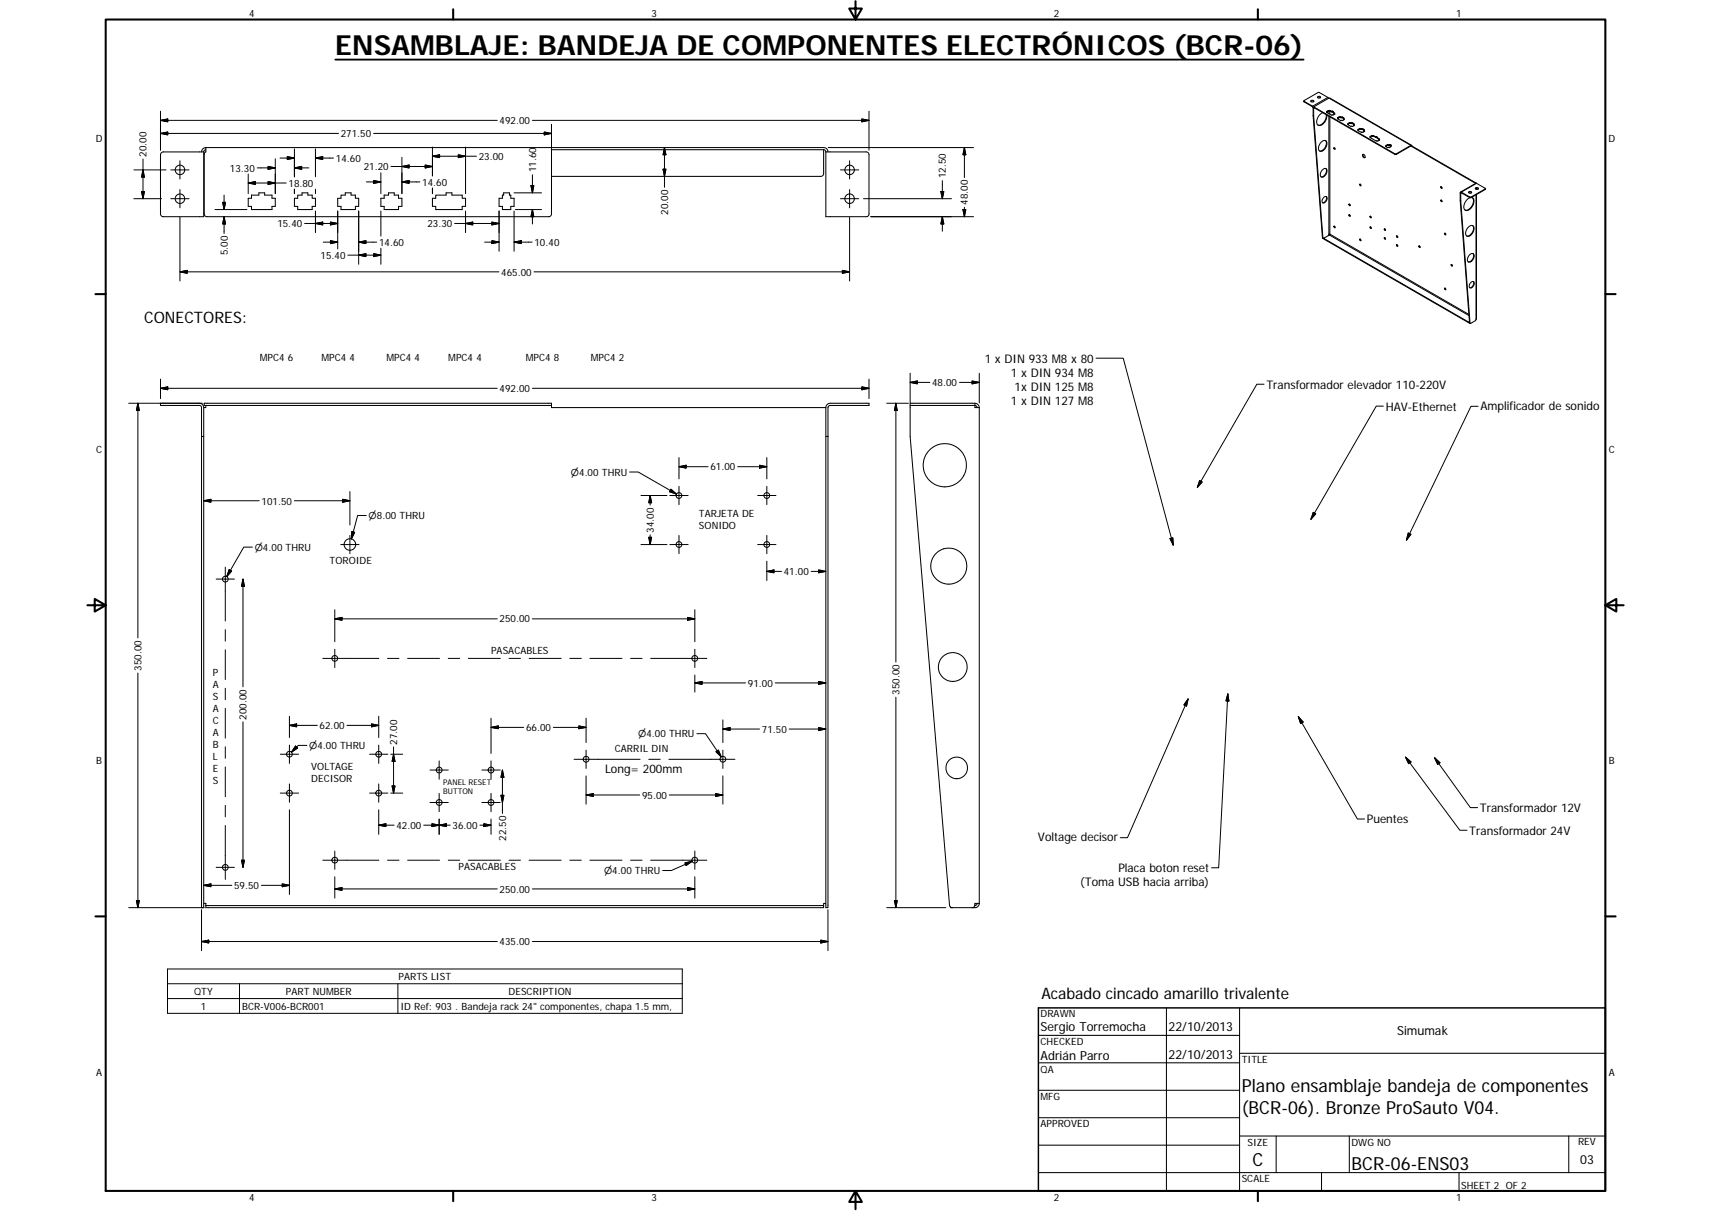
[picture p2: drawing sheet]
<svg xmlns="http://www.w3.org/2000/svg" width="594mm" height="420mm" viewBox="0 0 594 420" stroke-linecap="round" stroke-linejoin="round" font-family="sans-serif">
<g fill="none" stroke="#000" stroke-width=".36">
<path d="M452.7 35v.3l3.2 1.9v2.9M455.1 35.2l.5-.2 .6 .2M455.2 34.9l.1-.1a.43 .43 0 0 1 .6-.1 .43 .43 0 0 1 .1 .6l-.1 .1a.44 .44 0 0 1-.6 0 .44 .44 0 0 1-.1-.5zM456.3 37.1l.1 .3 27.9 16.2h.5l5.1-2.9 .1 .1M457.4 33.8l.6-.2 .5 .2M457.4 33.6l.1-.1a.46 .46 0 0 1 .7-.2 .46 .46 0 0 1 .2 .7 .55 .55 0 0 1-1-.4zM459.2 39.1a3.2 3.2 0 0 0-1.6 4.3 2.74 2.74 0 0 0 3.1-2.9v-.6M460.5 39.8a3.2 3.2 0 0 1-2.9 3.6M460.9 38.8l-.1 .3M460.9 38.8l-.3 .2 1.7 1 1.2-.4-.3-.2M461.2 38.5l-.5 .3M461.2 38.3v.2"/>
<path d="M461.2 38.3l.3 .2M461.2 38.3l-.6 .4 .3 .1M461.2 38.5l.3 .2M461.3 34.1l-3.5-2.1-5.1 2.9 3.3 2.3 .1 3M461.5 38.5v.2M461.8 38.5l.6 .4M461.8 38.3l.6 .4M461.8 38.3v.2M461.8 38.5l-.3 .2M461.8 38.3l-.3 .2M462.4 38.7v.2M462.5 38.5l.5 .3-.1 .1"/>
<path d="M462.5 38.5v.2M462.5 38.7l-.1 .2M462.5 38.5l-.1 .2M462.5 38.7l.4 .2M462.9 38.9l.5 .4-.2 .1M462.9 38.9l.4 .5M463.2 39.4l.1 .3M56.1 52.9l.6-.2h14v22.5h-14l-.9-.6-.1-20.9zM71.5 51.9l-.5 .3-.3 .5M71.5 51.2a1.56 1.56 0 0 0-1.5 1.5M71.5 51.2v.2a2.11 2.11 0 0 1-.6 2v20.8l.2 .6 .6 .4h118.8l.6-.2 .4-.8v-23M71.5 51.2h214.5a1.48 1.48 0 0 1 1.5 1.5"/>
<path d="M191.5 51.9h94.5M286 51.9l.5 .3 .2 .5M286 51.9v8.3l-.2 .6-.6 .4h-93.7M286.7 52.7h14l.8 .4 .2 .6v20.5l-.5 .9-14.5 .1zM456.1 40.2l3.2 42.4 .2 .1 .3-.2M456.1 40.2l-.2-.1 3.3 42.5 .2 .1M458.7 49.4a1.13 1.13 0 0 1 1.6-.6 1.13 1.13 0 0 1 .3 1.7 2.15 2.15 0 0 1-2.4 1.9 2.23 2.23 0 0 1 .5-3zM459.1 59.1a.92 .92 0 0 1 1.3-.6 .92 .92 0 0 1 .2 1.4 1.39 1.39 0 0 1-2.1 1.3 2.04 2.04 0 0 1 .6-2.1zM460.2 48.8a2.56 2.56 0 0 1-2.1 3.6M460.3 58.5a2.03 2.03 0 0 1-1.6 2.8M463.3 51.2l.3 .5M464.6 41v.3"/>
<path d="M465 40.7l-.5 .3M465 40.5v.2M465 40.5l.3 .1M465 40.5l-.6 .4 .2 .1M465 40.7l.3 .2M465.3 40.6v.3M465.6 40.7l-.3 .2M465.6 40.5v.2M465.6 40.5l-.3 .1M465.6 40.5l.3 .2M465.6 40.7l.3 .2M465.9 40.7v.2"/>
<path d="M466.1 40.6l-.2 .1M466.1 40.8l.3 .2M466.1 40.6l.5 .3-.2 .1M466.1 40.6v.2M466.1 40.8l-.2 .1M466.4 41l.3 .2-.2 .1 .2 .2-.6 .4h-.5l-1.2-.7 .2-.2M466.4 41l.2 .3M466.5 41.3l.1 .3M468.2 43.1l-.1 .2M468.6 42.7l.2 .2M468.6 42.7l-.5 .3M468.6 42.5v.2"/>
<path d="M468.6 42.5l.2 .2M468.6 42.5l-.7 .4 .3 .2M468.8 42.7v.2M469.1 42.5l.3 .2M469.1 42.7l-.3 .2M469.1 42.5v.2M469.1 42.7l.3 .2M469.1 42.5l-.3 .2M469.4 42.7v.2M469.6 42.6l.5 .3-.2 .1M469.6 42.6v.2M469.6 42.8l.3 .2"/>
<path d="M469.6 42.6l-.2 .1M469.6 42.8l-.2 .1M469.9 43l.4 .2-.3 .2 .3 .1-.7 .4h-.5l-1.2-.7 .3-.1M469.9 43l.2 .3M470 43.4l.1 .2M471.7 45.1l-.1 .2M471.7 45.1l-.3 .1 1.2 .7 .6 .1 .6-.4-.2-.2M472.1 44.6l-.7 .3 .3 .2M472.1 44.8l.3 .1M472.1 44.8l-.5 .2M472.1 44.6v.2M472.1 44.6l.3 .1"/>
<path d="M472.4 44.7v.2M472.6 44.6l-.2 .1M472.6 44.6l.4 .2M472.6 44.6v.2M472.6 44.8l-.2 .1M472.6 44.8l.4 .2M473 44.8v.2M473.2 53.6a.62 .62 0 0 1 .7 .4 .62 .62 0 0 1-.2 .7l-.5-.5zM473.2 44.9l.3 .1M473.2 44.7l.5 .2-.3 .1M473.2 44.7v.2M473.2 44.9l-.2 .1"/>
<path d="M473.2 44.7l-.2 .1M473.3 53.6v.6l.7 .4M473.4 45l.2 .3M473.4 45l.4 .2-.2 .2M473.6 45.4l.1 .3M475.9 47.5l-.2 .2 2.2 1.3 1.1-.4-.2-.2 .2-.1-.8-.5M475.9 47.5l-.1 .3M476.3 47.2l-.5 .3M476.3 47v.2M476.3 47l.3 .1M476.3 47l-.6 .4 .2 .1M476.3 47.2l.3 .2"/>
<path d="M476.6 47.1v.3M476.9 47l.8 .5M476.9 47.2l-.3 .2M476.9 47v.2M476.9 47.2l.8 .5M476.9 47l-.3 .1M477.7 47.5v.2M477.9 47.4l.5 .2-.2 .2M477.9 47.4v.2M477.9 47.6l.3 .2M477.9 47.4l-.2 .1M477.9 47.6l-.2 .1"/>
<path d="M478.2 47.8l.6 .6M478.8 48.4l.1 .3M481.4 50.7l-.1 .2M481.4 50.7l-.3 .1 .7 .4h.5l.7-.3-.3-.2M481.8 50.4l.2 .1M481.8 50.4l-.5 .2M481.8 50.1v.3M481.8 50.1l.2 .2M481.8 50.1l-.7 .4 .3 .2M482 50.3v.2M482.3 50.2h.1M482.3 50.2v.2"/>
<path d="M482.3 50.4h.1M482.3 50.2l-.3 .1M482.3 50.4l-.3 .1M482.4 50.2v.2M482.6 50.1l.5 .3-.2 .1M482.6 50.1v.2M482.6 50.3l-.2 .1M482.6 50.1l-.2 .1M482.6 50.3l.3 .2M482.7 50.7l.1 .2M482.9 50.5l-.2 .2M482.9 50.5v.1"/>
<path d="M490 50.8l22.3 12.8M490.1 50.4l-28.3-16.3h-.6l-4.9 2.9 28 16.4h.5l5.1-3 .3 .3M490.2 50.7l-.2 .1M490.2 50.7l22.4 12.9M86.2 68.8h1.1v-1.1h2.6v-.8h2v.8h2.5v1.1h1.2v2.8h-1.2v1.1h-7.1v-1.1h-1.1zM102.2 68.8h1.2v-1.1h1.5v-.8h2v.8h1.5v1.1h1.1v2.8h-1.1v1.1h-5v-1.1h-1.2zM117.3 68.8h1.1v-1.1h1.5v-.8h2v.8h1.5v1.1h1.1v2.8h-1.1v1.1h-5v-1.1h-1.1zM132.2 68.8h1.2v-1.1h1.5v-.8h2v.8h1.5v1.1h1.1v2.8h-1.1v1.1h-5v-1.1h-1.2zM150.1 68.8h1.2v-1.1h3.6v-.8h2v.8h3.6v1.1h1.1v2.8h-1.1v1.1h-9.2v-1.1h-1.2zM174.9 66.9h2v.8h.4v1.1h1.2v2.8h-1.2v1.1h-2.9v-1.1h-1.1v-2.8h1.1v-1.1h.5zM459.6 68.5a.69 .69 0 0 1 1.1-.2 .69 .69 0 0 1 0 1 .98 .98 0 0 1-.6 .9 .98 .98 0 0 1-1-.1v-.7zM460.5 68.2a1.55 1.55 0 0 1-1.3 2.1"/>
<path d="M463.3 78.4l.3 .6M468.4 74.5l.1-.1a.3 .3 0 0 1 .3 .3 .3 .3 0 0 1-.2 .3zM468.5 70.8l.3 .5M468.5 74.5l.3 .5M472.1 63.9l.3 .1 .1 .5zM472.3 63.9l.2 .5M475.7 75.1l.4 .2-.1 .3zM475.7 78.7l.4 .2v.3l-.4-.1zM475.8 75l.3 .5M475.8 78.7l.3 .5M480.8 79.4l.3 .5M500.4 64.8l.3 .5"/>
<path d="M500.4 69.4l.3 .5M507.1 66.7l5.4-3.1 3.2 1.8-5.2 3-3.3-1.8-.2 3M507.2 69.7l-.2-.1 3.2 42.4M509.8 78.9a1.12 1.12 0 0 1 1.5-.6 1.12 1.12 0 0 1 .4 1.7 2.13 2.13 0 0 1-2.5 1.9 2.18 2.18 0 0 1 .6-3zM509.9 66.8l.4-.2 .6 .2M510 66.5a.54 .54 0 0 1 .6-.1 .54 .54 0 0 1 .3 .5l-.1 .1a.47 .47 0 0 1-.6 .1 .47 .47 0 0 1-.2-.6zM510.3 68.6l-3.1-1.7v2.8M510.9 68.5a1.8 1.8 0 0 1 .4 3 1.89 1.89 0 0 1-2.8 1.2 3.4 3.4 0 0 1 1.8-4.1M511.2 68.6a2.96 2.96 0 0 1-2.5 4.3M511.3 78.3a2.5 2.5 0 0 1-2.1 3.6M512.3 65.5l.5-.2 .5 .2M512.3 63.6h.1"/>
<path d="M512.3 65.2l.2-.1a.44 .44 0 0 1 .5-.1 .44 .44 0 0 1 .2 .6 .49 .49 0 0 1-.6 .1 .49 .49 0 0 1-.3-.5zM512.6 67.5v43l-.3 .7-1.7 1-3.4-42.5M512.6 65.3v.4M515.7 65.4l-.1 .4-4.8 2.8h-.5M459.7 82.7l.1 .3 50.4 29M459.8 82.5v.3l50.4 29M461.2 81.8l.2-.6h.3l-1.9 1.4M472.1 82.9l.4 .6-.4-.2zM472.3 82.9l.2 .5M480.8 82.4l.3 .5M484.9 84.9h.2l.2 .5a.31 .31 0 0 1-.4-.1 .31 .31 0 0 1 0-.4zM485 84.9l.3 .5"/>
<path d="M485 81.8l.3 .5M492.8 85.3l.3 .5M501.5 81l.3-.1 .2 .6zM501.7 80.9l.3 .5M501.7 99.9l.3 .5M504 91.8l.3 .4M510.1 88.5a.94 .94 0 0 1 1.4-.5 .94 .94 0 0 1 .3 1.4 1.42 1.42 0 0 1-2.2 1.2 2.32 2.32 0 0 1 .5-2.1zM510.5 98.2a.78 .78 0 0 1 1.3-.4 .78 .78 0 0 1-.1 1.3 .81 .81 0 0 1-.7 .8 .81 .81 0 0 1-.9-.5zM511.4 88a2.02 2.02 0 0 1-1.6 2.8M511.5 97.7a1.53 1.53 0 0 1-1.2 2.1M501.5 100h.3l.2 .5zM510.2 112l.3 .2"/>
<path d="M70.9 139.9h120.6v.8h-120.6zM70.9 139.9h.1M338.5 139.9v.8h-22.5M338.5 139.9a1.56 1.56 0 0 1 1.5 1.5M338.5 139.9h-22.5v.8M70.7 141.4v173.5h-.7v-163.5h.7M71.5 140.7a.45 .45 0 0 1-.1 .7 .45 .45 0 0 1-.7-.3l-.6-.9-.8-.3h-13.6v.8l13.9 .1 .4 .6v10M191.5 140.7v.7h95.2M286.7 141.4v10M286.7 141.4a1.56 1.56 0 0 1 1.5-1.5h13.5v.8h-13.5l-.5 .2-.2 .5v173.5h-.8v-163.5h.8M316 140.7v10.7l13.7 162.6 .2 .6 .8 .3M339.3 141.4a.58 .58 0 0 0-.8-.6v.6h1.5"/>
<path d="M340 141.4v172M70.7 313.4h.1a.52 .52 0 0 1 .7 .1 .52 .52 0 0 1 0 .7M71.5 314.2h214.5v.7h-214.5zM286.7 313.4a.53 .53 0 0 0-.7 0 .53 .53 0 0 0 0 .8M330 314.7v.2h.7M338.5 314.2h.1M339.3 313.4l-.3 .6-.5 .2M340 313.4h-1.5a1.11 1.11 0 0 1-1 1.5M340 313.4a1.48 1.48 0 0 1-1.5 1.5h-7.8M360.5 359.2h69.9M405 349.7v63.5M430.4 349.7v63.5"/>
<path d="M360.5 368.7h69.9M360.5 378.3h69.9M430.4 365.4h127M360.5 387.8h69.9M360.5 397.3h69.9M430.4 394.1h127M443.1 394.1v12.7M468.5 394.1v12.7M544.7 394.1v12.7M360.5 406.8h196.9M458.8 406.8v6.4M506.6 406.8v6.4"/>
<circle cx="62.5" cy="58.9" r="1.65"/>
<circle cx="295" cy="58.9" r="1.66"/>
<circle cx="463.3" cy="51.6" r=".28"/>
<circle cx="62.5" cy="69" r="1.64"/>
<circle cx="295" cy="69" r="1.65"/>
<circle cx="463.3" cy="78.8" r=".29"/>
<circle cx="468.5" cy="71.2" r=".29"/>
<circle cx="480.8" cy="79.7" r=".28"/>
<circle cx="500.4" cy="65.1" r=".29"/>
<circle cx="500.4" cy="69.8" r=".29"/>
<circle cx="480.8" cy="82.8" r=".29"/>
<circle cx="485.1" cy="82.2" r=".29"/>
<circle cx="492.8" cy="85.7" r=".28"/>
<circle cx="504" cy="92.1" r=".29"/>
<circle cx="235.8" cy="171.9" r="1"/>
<circle cx="266.2" cy="171.9" r="1.01"/>
<circle cx="328" cy="161.4" r="7.5"/>
<circle cx="121.5" cy="188.9" r="2.01"/>
<circle cx="235.7" cy="188.9" r=".99"/>
<circle cx="266.2" cy="188.9" r="1"/>
<circle cx="329.4" cy="196.4" r="6.2"/>
<circle cx="78.2" cy="200.9" r="1"/>
<circle cx="116.2" cy="228.4" r="1"/>
<circle cx="241.2" cy="228.4" r="1"/>
<circle cx="330.8" cy="231.4" r="5"/>
<circle cx="100.5" cy="261.7" r=".99"/>
<circle cx="100.5" cy="275.2" r="1"/>
<circle cx="131.5" cy="261.7" r="1"/>
<circle cx="131.5" cy="275.2" r="1.01"/>
<circle cx="152.5" cy="267.2" r="1.01"/>
<circle cx="152.5" cy="278.4" r="1.01"/>
<circle cx="170.5" cy="278.4" r="1"/>
<circle cx="170.5" cy="267.2" r="1"/>
<circle cx="203.5" cy="263.4" r="1"/>
<circle cx="251" cy="263.4" r="1"/>
<circle cx="332.2" cy="266.4" r="3.8"/>
<circle cx="116.2" cy="298.4" r="1"/>
<circle cx="241.2" cy="298.4" r="1"/>
<circle cx="78.2" cy="300.9" r="1"/>
</g>
<g fill="none" stroke="#000" stroke-width=".35">
<path d="M55.7 38.6v13.5M301.7 38.6v13.5M452.8 35.2v.1M456.3 37.4h-.4M456.4 37.2v.2M461.1 33.8l-5.3 3.1v.2M461.4 38.6v.9M461.6 34.1l28.3 16.3M461.7 38.5v1.1M46.5 58.9h11.2M49.7 55.2v13.7M49.7 58.9l.4 2.5h-1z"/>
<path d="M55.7 41.8l2.5-.5v1zM55.7 46.3l2.5-.5v1zM55.7 41.8h116.9M55.7 46.3h61.8M59.3 58.9h6.4M62.5 55.8v6.3M89.3 58.3h6.3M93.1 57.7l2.5 .6-2.5 .5zM95.6 55.1v12.1M97.2 54.8h5M99.8 54.3l2.4 .5-2.4 .5zM102.2 51.7v9.7"/>
<path d="M102.2 58.3l2.5-.6v1.1zM102.2 58.3h5M109.5 51.7v9.7M109.5 54.8h6.3M109.5 54.8l2.5-.5v1zM129.7 46.3h61.8M132.2 59.9v7.3M135.8 57.8h14.3M139.5 57.8l2.5-.5v1zM139.5 54.6v12.6M147.6 57.3l2.5 .5-2.5 .5zM150.1 51v10"/>
<path d="M150.1 54.2l2.5-.5v1zM159.1 53.7l2.5 .5-2.5 .5zM161.6 51v16.2M165.4 54.2h-15.3M184.8 41.8h116.9M189 45.8l2.5 .5-2.5 .5zM191.5 43.1v8M230.2 58.7h1l-.5 2.5zM230.7 51.2v13.8M230.7 51.2l.5 2.5h-1zM287.6 51.2h50.4M291.8 58.9h6.4"/>
<path d="M295 55.8v6.3M299.2 41.3l2.5 .5-2.5 .5zM334.8 51.2l.5 2.5h-1zM334.8 51.2v10.4M461.4 40.3v40.9M461.7 40.5v40.7l48.3 27.9M484.3 53.4v.2M484.8 53.4v.2M489.9 50.7l.1 .1M46.5 68.9h9.6M49.1 66.4h1l-.4 2.5zM59.3 68.9h6.4"/>
<path d="M62.5 75.4v22.1M62.5 65.8v6.3M74.6 72.7h11.1M77.3 70.2h1l-.5 2.5zM77.8 67.7v5M77.8 75.2v5.8M77.8 75.2l.5 2.5h-1zM86.2 60.4v6.8M86.2 63.5l2.5-.5v1zM86.2 63.5h13.2M93.1 63l2.5 .5-2.5 .5zM102.2 65.6v1.6"/>
<path d="M105.8 77.5h11.5M109.5 65.6v1.6M109.5 73.2v7.5M109.5 77.5l2.5-.5v1zM114.7 77l2.6 .5-2.6 .5zM117.3 73.2v13.2M124.5 73.2v18.5M127.2 63.1h5M129.7 62.6l2.5 .5-2.5 .5zM132.2 73.2v8.7M139.5 63.1l2.5-.5v1zM139.5 63.1h6.3"/>
<path d="M150.1 65.3v1.9M157.9 77.5h15.4M161.6 77.5l2.5-.5v1zM161.6 73.2v7.5M170.8 77l2.5 .5-2.5 .5zM173.3 73.2v14M178.5 66.9h9.5M178.5 73.2v14M178.9 72.7h9.1M184.4 64.4h.9l-.4 2.5zM184.9 60.6v6.3M184.9 72.7v5"/>
<path d="M184.9 72.7l.4 2.5h-.9zM291.8 68.9h6.4M295 75.4v22.1M295 65.8v6.3M299.8 68.9h30.6M302.3 75.2h35.7M326.7 66.4h1l-.5 2.5zM327.2 62.7v6.2M327.2 75.2v5M327.2 75.2l.5 2.5h-1zM334.3 72.7h1l-.5 2.5zM334.8 71.9v3.3"/>
<path d="M510.3 68.3v.3M510.8 68.3v.3M512.3 63.6h.1M512.5 65.3v.3M512.5 67.6v43.1M512.7 63.6l-5.3 3.1-.2 .3-.2-.1M515.6 65.6v.2M62.5 94.3l2.5-.5v1zM62.5 94.3h110.7M112.2 84h5.1M114.7 83.5l2.6 .5-2.6 .5zM120.8 88.5h11.4"/>
<path d="M124.5 84l2.5-.5v1zM124.5 88.5l2.5-.5v1zM124.5 84h6.3M129.7 88l2.5 .5-2.5 .5zM132.2 86.1v5.6M168.3 84h5M170.8 83.5l2.5 .5-2.5 .5zM178.5 84l2.5-.5v1zM178.5 84h6.3M185.4 94.3h109.6M292.5 93.8l2.5 .5-2.5 .5zM459.2 82.5l.1 .1"/>
<path d="M459.8 82.8v.2M461.6 81.5l48.4 28M509.9 111.7v.3M510.2 112l.2 .1M44.7 139.9h25.6M47.9 139.9v81.4M47.9 139.9l.5 2.5h-1zM55.7 134.7l2.5-.5v1zM55.7 131.6v6.7M55.7 134.7h116.9M184.8 134.7h116.9M299.2 134.2l2.5 .5-2.5 .5z"/>
<path d="M301.7 131.6v6.7M307.9 139.9h7.5M311.1 139.9l.4 2.5h-.9zM311.1 139.9v89.8M316 132.7l2.5-.5v1zM316 132.7h6.9M316 129.5v10.3M333.2 132.7h6.8M337.5 132.2l2.5 .5-2.5 .5zM340 129.5v10.3M380.5 124.3h9.5l17.4 64.8M438.9 133.3h-2.5l-20.7 35.8"/>
<path d="M235.7 158.8v7.4M266.2 158.8v7.4M480.3 140.9h-2.4l-22.7 39.3M513.2 141h-2.5l-22.4 46.4M70.7 173.7l2.5-.5v1zM70.7 173.7h19.3M102.2 173.7h19.3M119 173.2l2.5 .5-2.5 .5zM121.5 170.6v11.6M127.2 178.9h-3l-2.2 8.1M218.6 163.8h3l13.3 7.6M222.6 171.9h9"/>
<path d="M225.7 171.9v3.4M225.7 171.9l.5 2.5h-1zM232.6 171.9h6.3M233 169.7l1.9 1.7-2.4-.8zM235.7 168.7v6.4M235.7 161.9l2.5-.5v1zM235.7 161.9h10.1M256.1 161.9h10.1M263.1 171.9h6.3M263.7 161.4l2.5 .5-2.5 .5zM266.2 168.7v6.4M416.5 166.7l.9 .5-1.7 1.9z"/>
<path d="M456 177.8l.8 .5-1.6 1.9zM78.2 196.8v18.7M79.6 197.7l.8 .4-1.7 2zM87.6 189.8h-3l-5.9 10.3M118.3 188.9h6.4M121.5 185.8v6.3M122.2 184.4l.9 .3-1.1 2.3zM222.6 188.9h9M225.2 186.4h1l-.5 2.5zM225.7 185.5v3.4M232.6 188.9h6.3M235.7 185.8v6.3"/>
<path d="M263.1 188.9h6.3M266.2 185.8v6.3M266.2 194.7v6.7M266.2 198.2l2.5-.5v1zM266.2 198.2h5.1M281.6 198.2h5.1M284.2 197.7l2.5 .5-2.5 .5zM406.2 186.9l1-.3 .2 2.5zM489 185l.9 .4-1.6 2zM75.1 200.9h6.3M78.2 218.5v3.9M84.4 200.9l.5 2.5h-1z"/>
<path d="M84.4 200.9v37.4M116.2 211.5v11.2M116.2 214.7l2.5-.5v1zM116.2 214.7h56.4M184.8 214.7h56.5M238.7 214.2l2.6 .5-2.6 .5zM241.3 211.5v11.2M47.9 233.5v81.4M78.2 225.4v10.4M78.2 238.8v4M112.1 228.4h19.4M116.2 225.3v6.3"/>
<path d="M134.5 228.4h4M141.5 228.4h11.1M155.6 228.4h4M162.6 228.4h11.1M176.7 228.4h4M183.7 228.4h11.2M197.8 228.4h4M204.8 228.4h11.2M218.9 228.4h4M225.9 228.4h19.5M241.3 225.3v6.3M241.3 236.9l2.4-.5v1z"/>
<path d="M241.3 236.9h17.6M241.3 234.2v5.9M269.1 236.9h17.6M284.2 236.4l2.5 .5-2.5 .5zM78.2 245.8v10.3M78.2 259.1v4M84.4 250.5v50.4M100.5 258.5v6.4M100.5 251.7l2.5-.5v1zM100.5 251.7h9.7M100.5 248.5v7.4M102.6 258.8l.7 .7-2.1 1.5z"/>
<path d="M106.5 258.6h-3l-2.3 2.4M120.5 251.7h11M129 251.2l2.5 .5-2.5 .5zM131.5 258.5v6.4M131.5 248.5v7.4M136.6 259.2v16M170.5 252.4l2.5-.5v.9zM170.5 252.4h11.3M170.5 249.2v12.2M192.1 252.4h11.4M201 251.9l2.5 .5-2.5 .4zM203.5 249.2v8.4"/>
<path d="M242 254.6h3l5.4 8M251 252.9l2.5-.5v1zM251 252.9h12.7M251 249.8v7.8M274 252.9h12.7M284.2 252.4l2.5 .5-2.5 .5zM311.1 241.9v73M412.5 242.5l-21 48.1h-2.5M412.5 242.5l-.5 2.5-.9-.4zM426.3 240.7l.4 2.5h-1zM426.3 240.7l-3.2 60.4h-2.4M450.8 248.6l20.5 35.6h2.5"/>
<path d="M450.8 248.6l1.7 1.9-.9 .5zM78.2 266.1v10.3M78.2 279.4v4M97.3 261.7h6.4M97.3 275.2h6.4M100.5 272v6.3M128.3 261.7h6.4M128.3 275.2h6.4M131.5 272v6.3M135.7 261.7h4.1M135.7 275.2h4.1M136.1 272.7h1.1l-.6 2.5z"/>
<path d="M136.6 261.7l.6 2.5h-1.1zM149.3 267.2h6.4M149.3 278.4h6.4M152.5 264v6.3M152.5 275.3v6.3M167.3 267.2h6.4M167.3 278.4h6.4M170.5 264v6.3M170.5 275.3v6.3M173.9 275.9h1.1l-.6 2.5zM174.4 267.2v15M174.4 267.2l.6 2.5h-1.1z"/>
<path d="M199.3 263.4h22.9M203.5 260.3v6.3M203.5 269.2v9.8M203.5 275.8l2.5-.4v.9zM203.5 275.8h18.6M225.2 263.4h4M232.2 263.4h23M232.4 275.8h18.6M248.5 275.4l2.5 .4-2.5 .5zM248.6 260.8l.8-.6 1 2.4zM251 260.3v6.3M251 269.2v9.8"/>
<path d="M488 262.7l18.9 25.4h2.5M488 262.7l1.9 1.7-.8 .6zM498.1 262.9l12.4 17.3h2.5M498.1 262.9l1.9 1.7-.8 .6zM78.2 286.4v18.7M83.9 298.4h1l-.5 2.5zM100.5 281v29.3M112.1 298.4h19.4M116.2 295.3v6.3M131.5 286.3l2.5-.5v1zM131.5 286.3h5.4M131.5 281v8.5"/>
<path d="M134.5 298.4h4M141.5 298.4h11.1M147.1 286.3h9.2M150 285.8l2.5 .5-2.5 .5zM152.5 286.3l2.5-.5v1zM152.5 284.2v5.3M155.6 298.4h4M162.6 298.4h11.1M166.6 286.3h3.9M168 285.8l2.5 .5-2.5 .5zM170.5 284.2v5.3M176.7 298.4h4"/>
<path d="M183.7 298.4h11.2M197.8 298.4h4M204.8 298.4h11.2M218.9 298.4h4M225.9 298.4h19.5M237.8 299.4l2.5-.6-2.1 1.5zM240.3 298.8l-7.2 3.2h-3M241.3 295.3v6.3M44.7 314.9h26.2M47.4 312.4h1l-.5 2.5zM70 315.6v14.2M70.7 307.2l2.5-.5v1z"/>
<path d="M70.7 307.2h9.8M75.1 300.9h6.3M98 306.7l2.5 .5-2.5 .5zM100.5 307.2h-9.7M116.2 308.4l2.5-.5v1zM116.2 308.4h56.4M116.2 304.2v7.4M184.8 308.4h56.5M238.7 307.9l2.6 .5-2.6 .5zM241.3 304.2v7.4M287.5 315.6v14.2M307.9 314.9h20.5"/>
<path d="M310.6 312.4h.9l-.4 2.5zM58.2 336.2h178.7v15.4h-178.7zM70 326.7l2.5-.5v1zM70 326.7h102.6M184.8 326.7h102.7M285 326.2l2.5 .5-2.5 .5zM58.2 341.3h178.7M58.2 346.5h178.7M83.2 341.3v10.3M138.1 341.3v10.3"/>
</g>
<g fill="none" stroke="#000" stroke-width=".71">
<path d="M36.7 6.8h520.7v406.4h-520.7zM157.3 3.2v3.6M297 .4v6.4l-2.2-3.8h4.5l-2.3 3.8M436.7 3.2v3.6M33.1 102h3.6M557.4 102h3.6M30.3 210h6.4l-3.8-2.2v4.4l3.8-2.2M557.4 210l3.8 2.2v-4.4l-3.8 2.2h6.3M33.1 317.9h3.6M557.4 317.9h3.6M157.3 413.2v3.6M297 413.2l2.3 3.8h-4.5l2.2-3.8v6.3"/>
<path d="M436.7 413.2v3.6"/>
</g>
<path d="M360.5 349.7h196.9v63.5h-196.9z" fill="none" stroke="#000" stroke-width=".51"/>
<g fill="#000" stroke="#000" stroke-width=".35">
<path d="M55.7 41.8l2.5-.5v1zM55.7 46.3l2.5-.5v1zM93.1 57.7l2.5 .6-2.5 .5zM99.8 54.3l2.4 .5-2.4 .5zM102.2 58.3l2.5-.6v1.1zM109.5 54.8l2.5-.5v1zM139.5 57.8l2.5-.5v1zM147.6 57.3l2.5 .5-2.5 .5zM150.1 54.2l2.5-.5v1zM159.1 53.7l2.5 .5-2.5 .5zM189 45.8l2.5 .5-2.5 .5zM230.2 58.7h1l-.5 2.5z"/>
<path d="M230.7 51.2l.5 2.5h-1zM299.2 41.3l2.5 .5-2.5 .5zM334.8 51.2l.5 2.5h-1zM49.1 66.4h1l-.4 2.5zM49.7 58.9l.4 2.5h-1zM77.3 70.2h1l-.5 2.5zM77.8 75.2l.5 2.5h-1zM86.2 63.5l2.5-.5v1zM93.1 63l2.5 .5-2.5 .5zM109.5 77.5l2.5-.5v1zM114.7 77l2.6 .5-2.6 .5zM129.7 62.6l2.5 .5-2.5 .5z"/>
<path d="M139.5 63.1l2.5-.5v1zM161.6 77.5l2.5-.5v1zM170.8 77l2.5 .5-2.5 .5zM184.4 64.4h.9l-.4 2.5zM184.9 72.7l.4 2.5h-.9zM326.7 66.4h1l-.5 2.5zM327.2 75.2l.5 2.5h-1zM334.3 72.7h1l-.5 2.5zM62.5 94.3l2.5-.5v1zM114.7 83.5l2.6 .5-2.6 .5zM124.5 84l2.5-.5v1zM124.5 88.5l2.5-.5v1z"/>
<path d="M129.7 88l2.5 .5-2.5 .5zM170.8 83.5l2.5 .5-2.5 .5zM178.5 84l2.5-.5v1zM292.5 93.8l2.5 .5-2.5 .5zM55.7 134.7l2.5-.5v1zM299.2 134.2l2.5 .5-2.5 .5zM316 132.7l2.5-.5v1zM337.5 132.2l2.5 .5-2.5 .5zM47.9 139.9l.5 2.5h-1zM311.1 139.9l.4 2.5h-.9zM70.7 173.7l2.5-.5v1zM119 173.2l2.5 .5-2.5 .5z"/>
<path d="M225.7 171.9l.5 2.5h-1zM233 169.7l1.9 1.7-2.4-.8zM235.7 161.9l2.5-.5v1zM263.7 161.4l2.5 .5-2.5 .5zM416.5 166.7l.9 .5-1.7 1.9zM456 177.8l.8 .5-1.6 1.9zM79.6 197.7l.8 .4-1.7 2zM122.2 184.4l.9 .3-1.1 2.3zM225.2 186.4h1l-.5 2.5zM266.2 198.2l2.5-.5v1zM284.2 197.7l2.5 .5-2.5 .5zM406.2 186.9l1-.3 .2 2.5z"/>
<path d="M489 185l.9 .4-1.6 2zM84.4 200.9l.5 2.5h-1zM116.2 214.7l2.5-.5v1zM238.7 214.2l2.6 .5-2.6 .5zM241.3 236.9l2.4-.5v1zM284.2 236.4l2.5 .5-2.5 .5zM102.6 258.8l.7 .7-2.1 1.5zM100.5 251.7l2.5-.5v1zM129 251.2l2.5 .5-2.5 .5zM170.5 252.4l2.5-.5v.9zM201 251.9l2.5 .5-2.5 .4zM251 252.9l2.5-.5v1z"/>
<path d="M284.2 252.4l2.5 .5-2.5 .5zM412.5 242.5l-.5 2.5-.9-.4zM426.3 240.7l.4 2.5h-1zM450.8 248.6l1.7 1.9-.9 .5zM136.1 272.7h1.1l-.6 2.5zM136.6 261.7l.6 2.5h-1.1zM173.9 275.9h1.1l-.6 2.5zM174.4 267.2l.6 2.5h-1.1zM203.5 275.8l2.5-.4v.9zM248.5 275.4l2.5 .4-2.5 .5zM248.6 260.8l.8-.6 1 2.4zM488 262.7l1.9 1.7-.8 .6z"/>
<path d="M498.1 262.9l1.9 1.7-.8 .6zM83.9 298.4h1l-.5 2.5zM131.5 286.3l2.5-.5v1zM150 285.8l2.5 .5-2.5 .5zM152.5 286.3l2.5-.5v1zM168 285.8l2.5 .5-2.5 .5zM47.4 312.4h1l-.5 2.5zM70.7 307.2l2.5-.5v1zM98 306.7l2.5 .5-2.5 .5zM116.2 308.4l2.5-.5v1zM237.8 299.4l2.5-.6-2.1 1.5zM238.7 307.9l2.6 .5-2.6 .5z"/>
<path d="M310.6 312.4h.9l-.4 2.5zM70 326.7l2.5-.5v1zM285 326.2l2.5 .5-2.5 .5z"/>
</g>
<path d="M116.4 20.7h336.2" fill="none" stroke="#000" stroke-width=".63"/>
<text font-size="9.6" x="116.4" y="19.1">ENSAMBLAJE: BANDEJA DE COMPONENTES ELECTRÓNICOS (BCR-06)</text>
<g font-size="6.3">
<text x="431.1" y="378.9">Plano ensamblaje bandeja de componentes</text>
<text x="431.1" y="386.4">(BCR-06). Bronze ProSauto V04.</text>
<text x="434.8" y="404.7">C</text>
<text x="469.2" y="406">BCR-06-ENS03</text>
</g>
<g font-size="5.5">
<text x="50.1" y="112.1">CONECTORES:</text>
<text x="361.6" y="346.8">Acabado cincado amarillo trivalente</text>
</g>
<g font-size="4.4">
<text x="361.3" y="357.5">Sergio Torremocha</text>
<text x="405.8" y="357.8">22/10/2013</text>
<text x="485.1" y="359.2">Simumak</text>
<text x="361.3" y="367.9">Adrián Parro</text>
<text x="405.8" y="367.3">22/10/2013</text>
<text x="548.7" y="404">03</text>
</g>
<g font-size="4.1">
<text x="341.9" y="125.8">1 x DIN 933 M8 x 80</text>
<text x="351" y="130.7">1 x DIN 934 M8</text>
<text x="352.3" y="135.6">1x DIN 125 M8</text>
<text x="439.7" y="134.9">Transformador elevador 110-220V</text>
<text x="351" y="140.6">1 x DIN 127 M8</text>
<text x="481.1" y="142.5">HAV-Ethernet</text>
<text x="514" y="142.2">Amplificador de sonido</text>
<text x="210.1" y="268.1">Long= 200mm</text>
<text x="513.8" y="281.7">Transformador 12V</text>
<text x="474.6" y="285.6">Puentes</text>
<text x="360.4" y="291.8">Voltage decisor</text>
<text x="510.2" y="289.6">Transformador 24V</text>
<text x="388.3" y="302.6">Placa boton reset</text>
<text x="375.1" y="307.5">(Toma USB hacia arriba)</text>
</g>
<g font-size="3.5">
<text x="86.6" y="5.8">4</text>
<text x="226.3" y="5.8">3</text>
<text x="365.9" y="5.8">2</text>
<text x="505.6" y="5.8">1</text>
<text x="118.3" y="47.6">271.50</text>
<text x="173.5" y="43.1">492.00</text>
<text x="33.2" y="49.4">D</text>
<text x="558.5" y="49.4">D</text>
<text x="50.9" y="54.4" transform="rotate(-90 50.9 54.4)">20.00</text>
<text x="79.9" y="59.5">13.30</text>
<text x="116.6" y="56.1">14.60</text>
<text x="126.3" y="59">21.20</text>
<text x="166.2" y="55.5">23.00</text>
<text x="186.1" y="59.8" transform="rotate(-90 186.1 59.8)">11.60</text>
<text x="100.2" y="64.8">18.80</text>
<text x="146.6" y="64.4">14.60</text>
<text x="328.4" y="61.9" transform="rotate(-90 328.4 61.9)">12.50</text>
<text x="336.1" y="71.1" transform="rotate(-90 336.1 71.1)">48.00</text>
<text x="232" y="74.4" transform="rotate(-90 232 74.4)">20.00</text>
<text x="96.3" y="78.8">15.40</text>
<text x="148.4" y="78.8">23.30</text>
<text x="79.1" y="88.6" transform="rotate(-90 79.1 88.6)">5.00</text>
<text x="111.3" y="89.8">15.40</text>
<text x="131.6" y="85.3">14.60</text>
<text x="185.6" y="85.3">10.40</text>
<text x="174" y="95.6">465.00</text>
<text x="90.2" y="125.2">MPC4 6</text>
<text x="111.6" y="125.2">MPC4 4</text>
<text x="134.2" y="125.2">MPC4 4</text>
<text x="155.6" y="125.2">MPC4 4</text>
<text x="182.6" y="125.2">MPC4 8</text>
<text x="205.1" y="125.2">MPC4 2</text>
<text x="173.5" y="136">492.00</text>
<text x="323.7" y="134">48.00</text>
<text x="33.4" y="157.3">C</text>
<text x="558.6" y="157.3">C</text>
<text x="246.7" y="163.2">61.00</text>
<text x="90.8" y="175">101.50</text>
<text x="242.7" y="179.3">TARJETA DE</text>
<text x="227" y="184.8" transform="rotate(-90 227 184.8)">34.00</text>
<text x="242.7" y="183.4">SONIDO</text>
<text x="114.4" y="195.6">TOROIDE</text>
<text x="272.2" y="199.5">41.00</text>
<text x="173.5" y="216">250.00</text>
<text x="170.5" y="226.8">PASACABLES</text>
<text x="49.1" y="232.7" transform="rotate(-90 49.1 232.7)">350.00</text>
<text x="73.9" y="234.5">P</text>
<text x="73.9" y="238.7">A</text>
<text x="259.7" y="238.2">91.00</text>
<text x="73.9" y="242.9">S</text>
<text x="312.3" y="241.1" transform="rotate(-90 312.3 241.1)">350.00</text>
<text x="73.9" y="247.1">A</text>
<text x="73.9" y="251.3">C</text>
<text x="85.6" y="249.6" transform="rotate(-90 85.6 249.6)">200.00</text>
<text x="73.9" y="255.4">A</text>
<text x="111" y="252.9">62.00</text>
<text x="182.7" y="253.6">66.00</text>
<text x="264.5" y="254.2">71.50</text>
<text x="73.9" y="259.6">B</text>
<text x="73.9" y="263.8">L</text>
<text x="138" y="258.4" transform="rotate(-90 138 258.4)">27.00</text>
<text x="213.5" y="260.8">CARRIL DIN</text>
<text x="33.4" y="265.2">B</text>
<text x="73.9" y="268">E</text>
<text x="108" y="267.3">VOLTAGE</text>
<text x="558.6" y="265.2">B</text>
<text x="73.9" y="272.2">S</text>
<text x="108" y="271.4">DECISOR</text>
<text x="222.9" y="277.1">95.00</text>
<text x="137.7" y="287.5">42.00</text>
<text x="157.2" y="287.5">36.00</text>
<text x="175.7" y="291.7" transform="rotate(-90 175.7 291.7)">22.50</text>
<text x="159.2" y="301.7">PASACABLES</text>
<text x="81.3" y="308.4">59.50</text>
<text x="173.5" y="309.7">250.00</text>
<text x="173.5" y="327.9">435.00</text>
<text x="138.4" y="340">PARTS LIST</text>
<text x="67.4" y="345.2">QTY</text>
<text x="99.3" y="345.1">PART NUMBER</text>
<text x="176.6" y="345.2">DESCRIPTION</text>
<text x="69.7" y="350.3">1</text>
<text x="84.1" y="350.3">BCR-V006-BCR001</text>
<text x="139.1" y="350.3">ID Ref: 903 . Bandeja rack 24&quot; componentes, chapa 1.5 mm,</text>
<text x="361.3" y="353">DRAWN</text>
<text x="361.3" y="362.5">CHECKED</text>
<text x="431.1" y="368.7">TITLE</text>
<text x="33.4" y="373.2">A</text>
<text x="361.3" y="372.1">QA</text>
<text x="558.6" y="373.2">A</text>
<text x="361.3" y="381.6">MFG</text>
<text x="361.3" y="391.2">APPROVED</text>
<text x="433.2" y="397.5">SIZE</text>
<text x="469.2" y="397.5">DWG NO</text>
<text x="547.9" y="397.4">REV</text>
<text x="431.1" y="410.2">SCALE</text>
<text x="507.3" y="412.4">SHEET 2 OF 2</text>
<text x="86.6" y="416.7">4</text>
<text x="226.3" y="416.7">3</text>
<text x="365.9" y="416.7">2</text>
<text x="505.6" y="416.7">1</text>
</g>
<g font-size="3.3">
<text x="198.2" y="165">⌀4.00 THRU</text>
<text x="128" y="180.1">⌀8.00 THRU</text>
<text x="88.4" y="191.1">⌀4.00 THRU</text>
<text x="221.6" y="255.8">⌀4.00 THRU</text>
<text x="107.4" y="259.9">⌀4.00 THRU</text>
<text x="209.7" y="303.3">⌀4.00 THRU</text>
</g>
<g font-size="2.7">
<text x="153.9" y="272.4">PANEL RESET</text>
<text x="153.9" y="275.6">BUTTON</text>
</g>
</svg>
